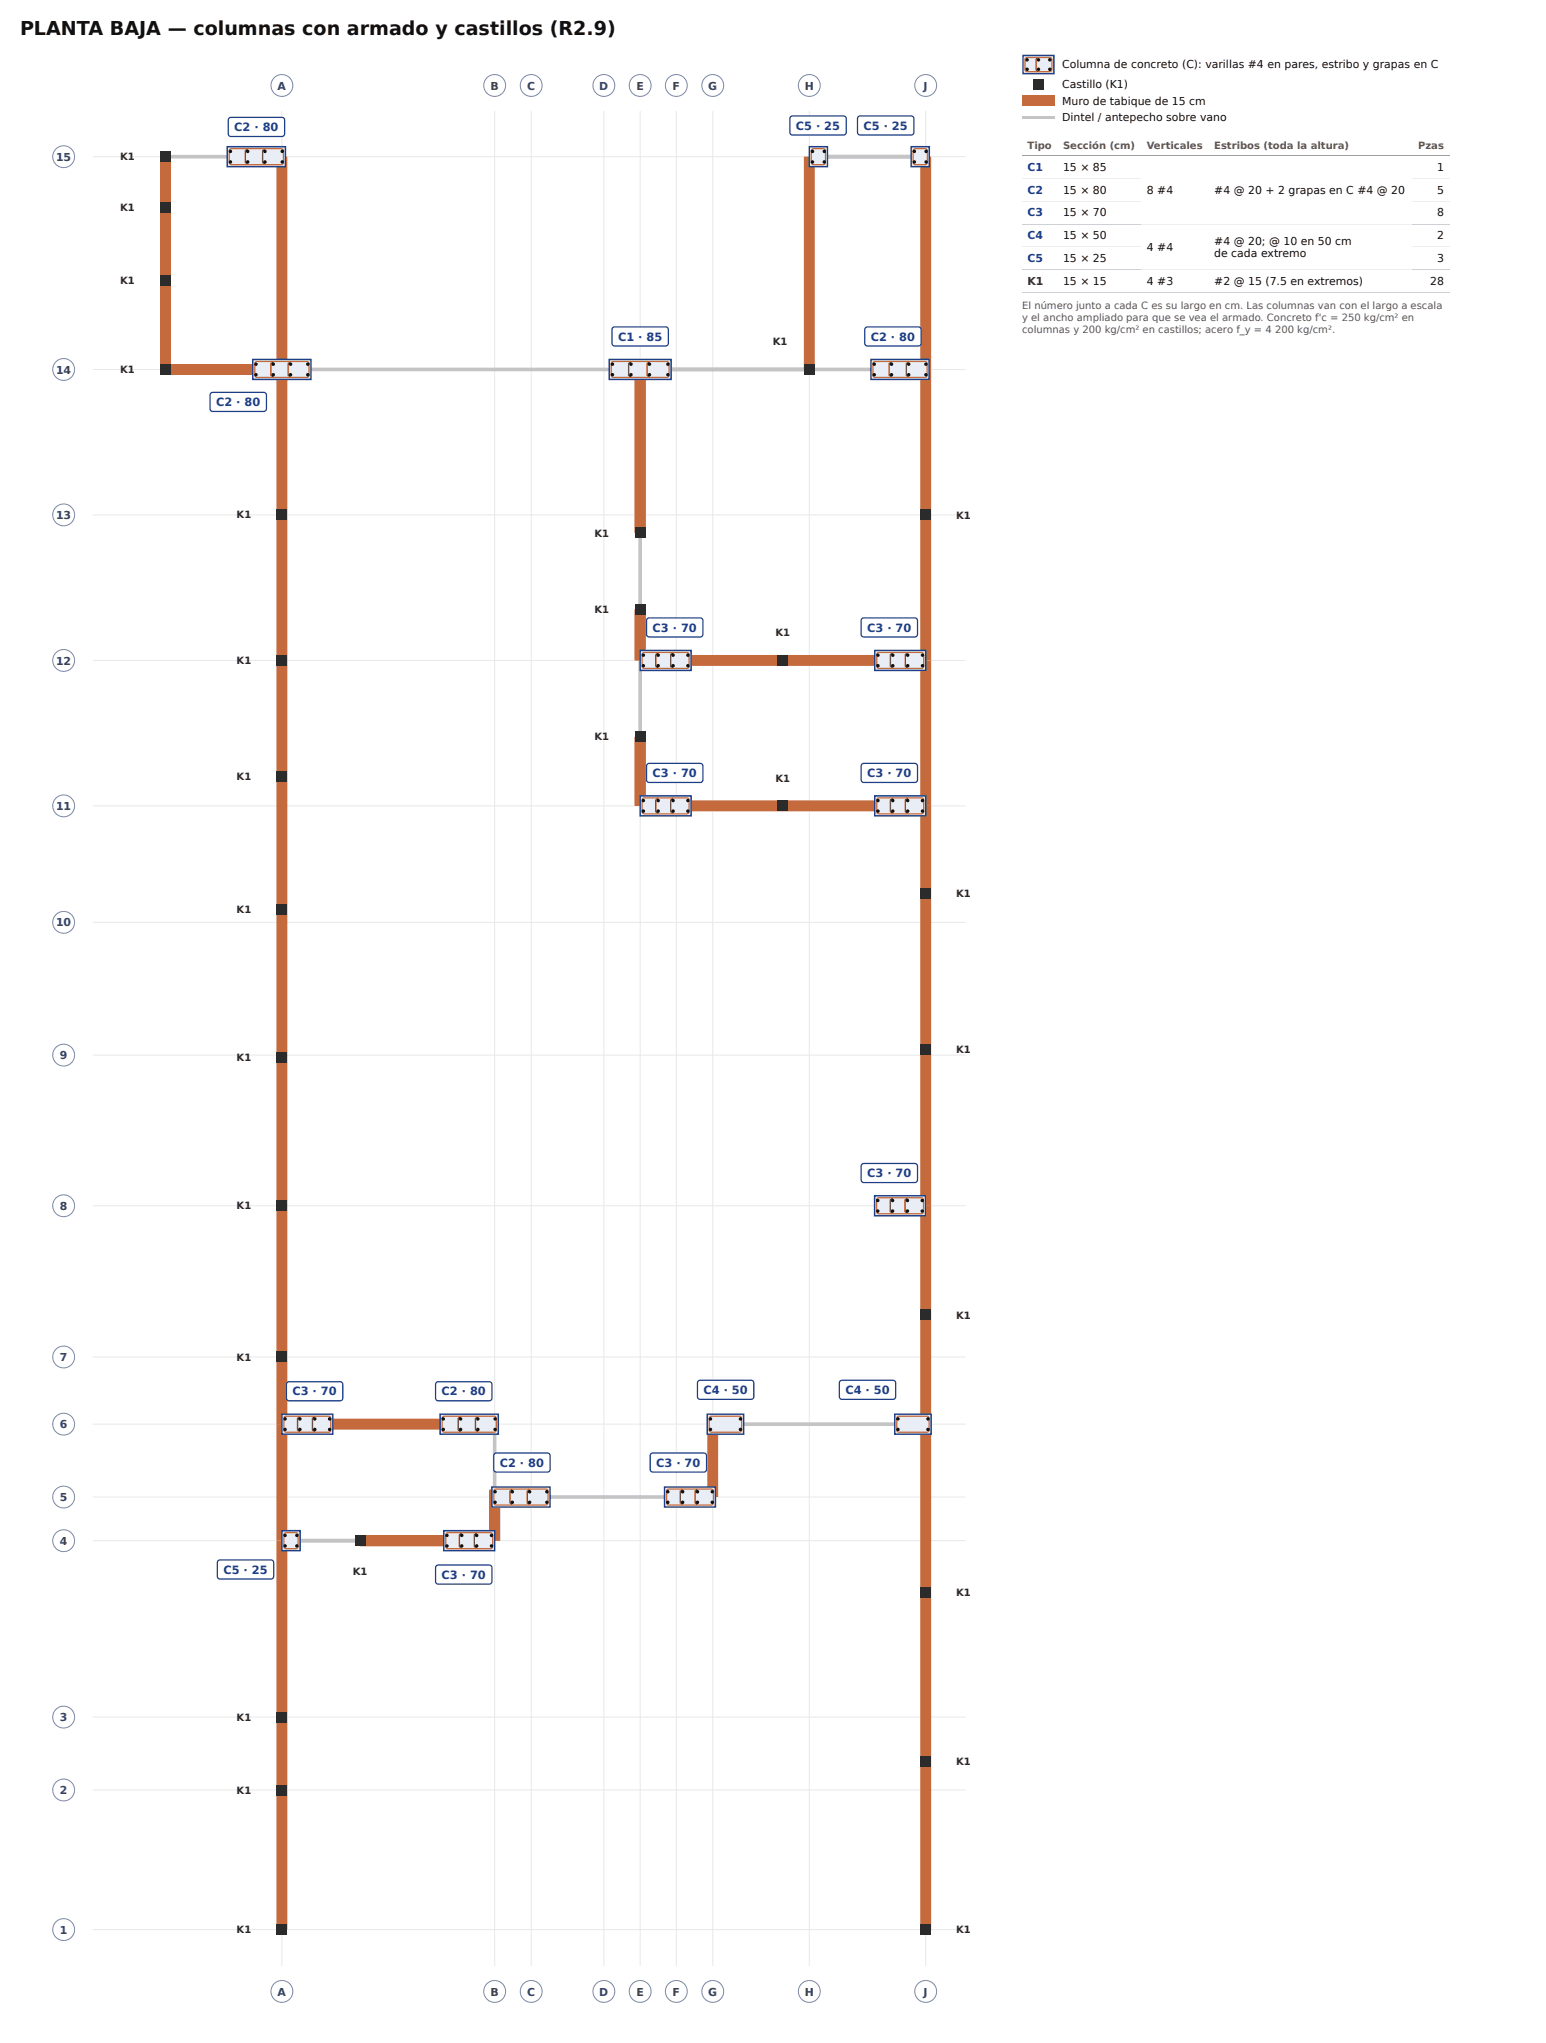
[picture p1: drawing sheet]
<svg xmlns="http://www.w3.org/2000/svg" width="450mm" height="594mm" viewBox="0 0 450 594" stroke-linecap="round" stroke-linejoin="round" font-family="sans-serif">
<path d="M82 32.3v539.7" fill="none" stroke="#e8e8e8" stroke-width=".29"/>
<circle cx="82" cy="24.9" r="3.2" fill="#fff"/>
<circle cx="82" cy="24.9" r="3.2" fill="none" stroke="#7a86a8" stroke-width=".29"/>
<circle cx="82" cy="579.4" r="3.2" fill="#fff"/>
<circle cx="82" cy="579.4" r="3.2" fill="none" stroke="#7a86a8" stroke-width=".29"/>
<path d="M143.9 32.3v539.7" fill="none" stroke="#e8e8e8" stroke-width=".29"/>
<circle cx="143.9" cy="24.9" r="3.2" fill="#fff"/>
<circle cx="143.9" cy="24.9" r="3.2" fill="none" stroke="#7a86a8" stroke-width=".29"/>
<circle cx="143.9" cy="579.4" r="3.2" fill="#fff"/>
<circle cx="143.9" cy="579.4" r="3.2" fill="none" stroke="#7a86a8" stroke-width=".29"/>
<path d="M154.6 32.3v539.7" fill="none" stroke="#e8e8e8" stroke-width=".29"/>
<circle cx="154.6" cy="24.9" r="3.2" fill="#fff"/>
<circle cx="154.6" cy="24.9" r="3.2" fill="none" stroke="#7a86a8" stroke-width=".29"/>
<circle cx="154.6" cy="579.4" r="3.2" fill="#fff"/>
<circle cx="154.6" cy="579.4" r="3.2" fill="none" stroke="#7a86a8" stroke-width=".29"/>
<path d="M175.7 32.3v539.7" fill="none" stroke="#e8e8e8" stroke-width=".29"/>
<circle cx="175.7" cy="24.9" r="3.2" fill="#fff"/>
<circle cx="175.7" cy="24.9" r="3.2" fill="none" stroke="#7a86a8" stroke-width=".29"/>
<circle cx="175.7" cy="579.4" r="3.2" fill="#fff"/>
<circle cx="175.7" cy="579.4" r="3.2" fill="none" stroke="#7a86a8" stroke-width=".29"/>
<path d="M186.3 32.3v539.7" fill="none" stroke="#e8e8e8" stroke-width=".29"/>
<circle cx="186.3" cy="24.9" r="3.2" fill="#fff"/>
<circle cx="186.3" cy="24.9" r="3.2" fill="none" stroke="#7a86a8" stroke-width=".29"/>
<circle cx="186.3" cy="579.4" r="3.2" fill="#fff"/>
<circle cx="186.3" cy="579.4" r="3.2" fill="none" stroke="#7a86a8" stroke-width=".29"/>
<path d="M196.8 32.3v539.7" fill="none" stroke="#e8e8e8" stroke-width=".29"/>
<circle cx="196.8" cy="24.9" r="3.2" fill="#fff"/>
<circle cx="196.8" cy="24.9" r="3.2" fill="none" stroke="#7a86a8" stroke-width=".29"/>
<circle cx="196.8" cy="579.4" r="3.2" fill="#fff"/>
<circle cx="196.8" cy="579.4" r="3.2" fill="none" stroke="#7a86a8" stroke-width=".29"/>
<path d="M207.4 32.3v539.7" fill="none" stroke="#e8e8e8" stroke-width=".29"/>
<circle cx="207.4" cy="24.9" r="3.2" fill="#fff"/>
<circle cx="207.4" cy="24.9" r="3.2" fill="none" stroke="#7a86a8" stroke-width=".29"/>
<circle cx="207.4" cy="579.4" r="3.2" fill="#fff"/>
<circle cx="207.4" cy="579.4" r="3.2" fill="none" stroke="#7a86a8" stroke-width=".29"/>
<path d="M235.5 32.3v539.7" fill="none" stroke="#e8e8e8" stroke-width=".29"/>
<circle cx="235.5" cy="24.9" r="3.2" fill="#fff"/>
<circle cx="235.5" cy="24.9" r="3.2" fill="none" stroke="#7a86a8" stroke-width=".29"/>
<circle cx="235.5" cy="579.4" r="3.2" fill="#fff"/>
<circle cx="235.5" cy="579.4" r="3.2" fill="none" stroke="#7a86a8" stroke-width=".29"/>
<path d="M269.3 32.3v539.7" fill="none" stroke="#e8e8e8" stroke-width=".29"/>
<circle cx="269.3" cy="24.9" r="3.2" fill="#fff"/>
<circle cx="269.3" cy="24.9" r="3.2" fill="none" stroke="#7a86a8" stroke-width=".29"/>
<circle cx="269.3" cy="579.4" r="3.2" fill="#fff"/>
<circle cx="269.3" cy="579.4" r="3.2" fill="none" stroke="#7a86a8" stroke-width=".29"/>
<path d="M27 561.4h254" fill="none" stroke="#e8e8e8" stroke-width=".29"/>
<circle cx="18.5" cy="561.4" r="3.2" fill="#fff"/>
<circle cx="18.5" cy="561.4" r="3.2" fill="none" stroke="#7a86a8" stroke-width=".29"/>
<path d="M27 520.8h254" fill="none" stroke="#e8e8e8" stroke-width=".29"/>
<circle cx="18.5" cy="520.8" r="3.2" fill="#fff"/>
<circle cx="18.5" cy="520.8" r="3.2" fill="none" stroke="#7a86a8" stroke-width=".29"/>
<path d="M27 499.6h254" fill="none" stroke="#e8e8e8" stroke-width=".29"/>
<circle cx="18.5" cy="499.6" r="3.2" fill="#fff"/>
<circle cx="18.5" cy="499.6" r="3.2" fill="none" stroke="#7a86a8" stroke-width=".29"/>
<path d="M27 448.3h254" fill="none" stroke="#e8e8e8" stroke-width=".29"/>
<circle cx="18.5" cy="448.3" r="3.2" fill="#fff"/>
<circle cx="18.5" cy="448.3" r="3.2" fill="none" stroke="#7a86a8" stroke-width=".29"/>
<path d="M27 435.6h254" fill="none" stroke="#e8e8e8" stroke-width=".29"/>
<circle cx="18.5" cy="435.6" r="3.2" fill="#fff"/>
<circle cx="18.5" cy="435.6" r="3.2" fill="none" stroke="#7a86a8" stroke-width=".29"/>
<path d="M27 414.4h254" fill="none" stroke="#e8e8e8" stroke-width=".29"/>
<circle cx="18.5" cy="414.4" r="3.2" fill="#fff"/>
<circle cx="18.5" cy="414.4" r="3.2" fill="none" stroke="#7a86a8" stroke-width=".29"/>
<path d="M27 394.8h254" fill="none" stroke="#e8e8e8" stroke-width=".29"/>
<circle cx="18.5" cy="394.8" r="3.2" fill="#fff"/>
<circle cx="18.5" cy="394.8" r="3.2" fill="none" stroke="#7a86a8" stroke-width=".29"/>
<path d="M27 350.8h254" fill="none" stroke="#e8e8e8" stroke-width=".29"/>
<circle cx="18.5" cy="350.8" r="3.2" fill="#fff"/>
<circle cx="18.5" cy="350.8" r="3.2" fill="none" stroke="#7a86a8" stroke-width=".29"/>
<path d="M27 307h254" fill="none" stroke="#e8e8e8" stroke-width=".29"/>
<circle cx="18.5" cy="307" r="3.2" fill="#fff"/>
<circle cx="18.5" cy="307" r="3.2" fill="none" stroke="#7a86a8" stroke-width=".29"/>
<path d="M27 268.4h254" fill="none" stroke="#e8e8e8" stroke-width=".29"/>
<circle cx="18.5" cy="268.4" r="3.2" fill="#fff"/>
<circle cx="18.5" cy="268.4" r="3.2" fill="none" stroke="#7a86a8" stroke-width=".29"/>
<path d="M27 234.5h254" fill="none" stroke="#e8e8e8" stroke-width=".29"/>
<circle cx="18.5" cy="234.5" r="3.2" fill="#fff"/>
<circle cx="18.5" cy="234.5" r="3.2" fill="none" stroke="#7a86a8" stroke-width=".29"/>
<path d="M27 192.2h254" fill="none" stroke="#e8e8e8" stroke-width=".29"/>
<circle cx="18.5" cy="192.2" r="3.2" fill="#fff"/>
<circle cx="18.5" cy="192.2" r="3.2" fill="none" stroke="#7a86a8" stroke-width=".29"/>
<path d="M27 149.8h254" fill="none" stroke="#e8e8e8" stroke-width=".29"/>
<circle cx="18.5" cy="149.8" r="3.2" fill="#fff"/>
<circle cx="18.5" cy="149.8" r="3.2" fill="none" stroke="#7a86a8" stroke-width=".29"/>
<path d="M27 107.5h254" fill="none" stroke="#e8e8e8" stroke-width=".29"/>
<circle cx="18.5" cy="107.5" r="3.2" fill="#fff"/>
<circle cx="18.5" cy="107.5" r="3.2" fill="none" stroke="#7a86a8" stroke-width=".29"/>
<path d="M27 45.6h254" fill="none" stroke="#e8e8e8" stroke-width=".29"/>
<circle cx="18.5" cy="45.6" r="3.2" fill="#fff"/>
<circle cx="18.5" cy="45.6" r="3.2" fill="none" stroke="#7a86a8" stroke-width=".29"/>
<path d="M48.2 45.6h19M240.8 45.6h25.4M89.4 107.5h89.5M193.7 107.5h60.7M186.3 155v22.4M186.3 192.2v22.2M143.9 414.4v19.1M214.8 414.4h47.1M159.2 435.6h35M87.3 448.3h17.5" fill="none" stroke="#c4c4c4" stroke-width="1.1" stroke-linecap="butt"/>
<g fill="none" stroke="#c46a3d" stroke-width="3.2" stroke-linecap="butt">
<path d="M48.2 45.6v61.9h26.4M82 45.6v515.8M235.5 45.6v61.9M269.3 45.6v515.8M186.3 107.5v47.5M186.3 177.4v14.8M201.1 192.2h53.4M186.3 214.4v20.1M201.1 234.5h53.4M96.8 414.4h32.3M207.4 414.4v21.2M143.9 433.5v14.8"/>
<path d="M104.8 448.3h24.3"/>
</g>
<path d="M66.1 42.7h17v5.8h-17z" fill="#e9edf5"/>
<path d="M66.1 42.7h17v5.8h-17z" fill="none" stroke="#1d3f8a" stroke-width=".42"/>
<path d="M66.9 43.5l.5-.2h14.5l.6 .5v3.6l-.3 .4-.4 .1h-14.6l-.4-.3-.1-.3v-3.4z" fill="none" stroke="#c46a3d" stroke-width=".37"/>
<g fill="#111">
<circle cx="67" cy="44.1" r=".5"/>
<circle cx="67" cy="47.1" r=".5"/>
</g>
<path d="M72 43.4l-.6 .5v3.4l.6 .5" fill="none" stroke="#8a3f12" stroke-width=".4"/>
<g fill="#111">
<circle cx="72.1" cy="44.1" r=".5"/>
<circle cx="72.1" cy="47.1" r=".5"/>
</g>
<path d="M77 43.4l-.6 .5v3.4l.6 .5" fill="none" stroke="#8a3f12" stroke-width=".4"/>
<g fill="#111">
<circle cx="77.1" cy="44.1" r=".5"/>
<circle cx="77.1" cy="47.1" r=".5"/>
<circle cx="82.1" cy="44.1" r=".5"/>
<circle cx="82.1" cy="47.1" r=".5"/>
</g>
<path d="M73.6 104.6h16.9v5.8h-16.9z" fill="#e9edf5"/>
<path d="M73.6 104.6h16.9v5.8h-16.9z" fill="none" stroke="#1d3f8a" stroke-width=".42"/>
<path d="M74.3 105.4l.5-.2h14.6l.5 .5v3.6l-.3 .4-.4 .1h-14.5l-.5-.3-.1-.3v-3.4z" fill="none" stroke="#c46a3d" stroke-width=".37"/>
<g fill="#111">
<circle cx="74.5" cy="106" r=".5"/>
<circle cx="74.5" cy="109" r=".5"/>
</g>
<path d="M79.5 105.3l-.7 .5v3.4l.7 .5" fill="none" stroke="#8a3f12" stroke-width=".4"/>
<g fill="#111">
<circle cx="79.5" cy="106" r=".5"/>
<circle cx="79.5" cy="109" r=".5"/>
</g>
<path d="M84.5 105.3l-.7 .5v3.4l.7 .5" fill="none" stroke="#8a3f12" stroke-width=".4"/>
<g fill="#111">
<circle cx="84.5" cy="106" r=".5"/>
<circle cx="84.5" cy="109" r=".5"/>
<circle cx="89.6" cy="106" r=".5"/>
<circle cx="89.6" cy="109" r=".5"/>
</g>
<path d="M253.4 104.6h17v5.8h-17z" fill="#e9edf5"/>
<path d="M253.4 104.6h17v5.8h-17z" fill="none" stroke="#1d3f8a" stroke-width=".42"/>
<path d="M254.2 105.4l.5-.2h14.5l.6 .5v3.6l-.3 .4-.4 .1h-14.6l-.4-.3-.1-.3v-3.4z" fill="none" stroke="#c46a3d" stroke-width=".37"/>
<g fill="#111">
<circle cx="254.4" cy="106" r=".5"/>
<circle cx="254.4" cy="109" r=".5"/>
</g>
<path d="M259.3 105.3l-.6 .5v3.4l.6 .5" fill="none" stroke="#8a3f12" stroke-width=".4"/>
<g fill="#111">
<circle cx="259.4" cy="106" r=".5"/>
<circle cx="259.4" cy="109" r=".5"/>
</g>
<path d="M264.3 105.3l-.6 .5v3.4l.6 .5" fill="none" stroke="#8a3f12" stroke-width=".4"/>
<g fill="#111">
<circle cx="264.4" cy="106" r=".5"/>
<circle cx="264.4" cy="109" r=".5"/>
<circle cx="269.4" cy="106" r=".5"/>
<circle cx="269.4" cy="109" r=".5"/>
</g>
<path d="M128.1 411.5h16.9v5.8h-16.9z" fill="#e9edf5"/>
<path d="M128.1 411.5h16.9v5.8h-16.9z" fill="none" stroke="#1d3f8a" stroke-width=".42"/>
<path d="M128.8 412.3l.5-.2h14.6l.5 .5v3.6l-.3 .4-.4 .1h-14.5l-.4-.3-.2-.3v-3.4z" fill="none" stroke="#c46a3d" stroke-width=".37"/>
<g fill="#111">
<circle cx="129" cy="412.9" r=".5"/>
<circle cx="129" cy="415.9" r=".5"/>
</g>
<path d="M134 412.2l-.7 .5v3.4l.7 .5" fill="none" stroke="#8a3f12" stroke-width=".4"/>
<g fill="#111">
<circle cx="134" cy="412.9" r=".5"/>
<circle cx="134" cy="415.9" r=".5"/>
</g>
<path d="M139 412.2l-.6 .5v3.4l.6 .5" fill="none" stroke="#8a3f12" stroke-width=".4"/>
<g fill="#111">
<circle cx="139" cy="412.9" r=".5"/>
<circle cx="139" cy="415.9" r=".5"/>
<circle cx="144.1" cy="412.9" r=".5"/>
<circle cx="144.1" cy="415.9" r=".5"/>
</g>
<path d="M143.1 432.7h16.9v5.8h-16.9z" fill="#e9edf5"/>
<path d="M143.1 432.7h16.9v5.8h-16.9z" fill="none" stroke="#1d3f8a" stroke-width=".42"/>
<path d="M143.9 433.4l.5-.1h14.5l.6 .5v3.6l-.3 .4-.4 .1h-14.6l-.4-.3-.1-.3v-3.4z" fill="none" stroke="#c46a3d" stroke-width=".37"/>
<g fill="#111">
<circle cx="144" cy="434" r=".5"/>
<circle cx="144" cy="437.1" r=".5"/>
</g>
<path d="M149 433.4l-.6 .5v3.4l.6 .5" fill="none" stroke="#8a3f12" stroke-width=".4"/>
<g fill="#111">
<circle cx="149.1" cy="434" r=".5"/>
<circle cx="149.1" cy="437.1" r=".5"/>
</g>
<path d="M154 433.4l-.6 .5v3.4l.6 .5" fill="none" stroke="#8a3f12" stroke-width=".4"/>
<g fill="#111">
<circle cx="154.1" cy="434" r=".5"/>
<circle cx="154.1" cy="437.1" r=".5"/>
<circle cx="159.1" cy="434" r=".5"/>
<circle cx="159.1" cy="437.1" r=".5"/>
</g>
<path d="M265.1 42.7h5.3v5.8h-5.3z" fill="#e9edf5"/>
<path d="M265.1 42.7h5.3v5.8h-5.3z" fill="none" stroke="#1d3f8a" stroke-width=".42"/>
<path d="M265.9 43.5l.5-.2h2.8l.4 .2 .2 .4v3.4l-.2 .4-.4 .2h-2.8l-.5-.2-.2-.4v-3.4z" fill="none" stroke="#c46a3d" stroke-width=".37"/>
<g fill="#111">
<circle cx="266" cy="44.1" r=".5"/>
<circle cx="266" cy="47.1" r=".5"/>
<circle cx="269.5" cy="44.1" r=".5"/>
<circle cx="269.5" cy="47.1" r=".5"/>
</g>
<path d="M177.3 104.6h18v5.8h-18z" fill="#e9edf5"/>
<path d="M177.3 104.6h18v5.8h-18z" fill="none" stroke="#1d3f8a" stroke-width=".42"/>
<path d="M178 105.4l.5-.2h15.6l.6 .5v3.6l-.3 .4-.4 .1h-15.6l-.4-.3-.1-.3v-3.4z" fill="none" stroke="#c46a3d" stroke-width=".37"/>
<g fill="#111">
<circle cx="178.2" cy="106" r=".5"/>
<circle cx="178.2" cy="109" r=".5"/>
</g>
<path d="M183.5 105.3l-.6 .5v3.4l.6 .5" fill="none" stroke="#8a3f12" stroke-width=".4"/>
<g fill="#111">
<circle cx="183.6" cy="106" r=".5"/>
<circle cx="183.6" cy="109" r=".5"/>
</g>
<path d="M188.9 105.3l-.6 .5v3.4l.6 .5" fill="none" stroke="#8a3f12" stroke-width=".4"/>
<g fill="#111">
<circle cx="189" cy="106" r=".5"/>
<circle cx="189" cy="109" r=".5"/>
<circle cx="194.3" cy="106" r=".5"/>
<circle cx="194.3" cy="109" r=".5"/>
</g>
<path d="M82 445.4h5.3v5.8h-5.3z" fill="#e9edf5"/>
<path d="M82 445.4h5.3v5.8h-5.3z" fill="none" stroke="#1d3f8a" stroke-width=".42"/>
<path d="M82.8 446.1l.5-.1h2.8l.4 .1 .2 .5v3.4l-.2 .4-.4 .2h-2.8l-.5-.2-.2-.4v-3.4z" fill="none" stroke="#c46a3d" stroke-width=".37"/>
<g fill="#111">
<circle cx="82.9" cy="446.7" r=".5"/>
<circle cx="82.9" cy="449.8" r=".5"/>
<circle cx="86.4" cy="446.7" r=".5"/>
<circle cx="86.4" cy="449.8" r=".5"/>
</g>
<path d="M235.5 42.7h5.3v5.8h-5.3z" fill="#e9edf5"/>
<path d="M235.5 42.7h5.3v5.8h-5.3z" fill="none" stroke="#1d3f8a" stroke-width=".42"/>
<path d="M236.3 43.5l.4-.2h2.8l.5 .2 .2 .4v3.4l-.2 .4-.5 .2h-2.8l-.4-.2-.2-.4v-3.4z" fill="none" stroke="#c46a3d" stroke-width=".37"/>
<g fill="#111">
<circle cx="236.4" cy="44.1" r=".5"/>
<circle cx="236.4" cy="47.1" r=".5"/>
<circle cx="239.8" cy="44.1" r=".5"/>
<circle cx="239.8" cy="47.1" r=".5"/>
</g>
<path d="M254.5 347.9h14.8v5.8h-14.8z" fill="#e9edf5"/>
<path d="M254.5 347.9h14.8v5.8h-14.8z" fill="none" stroke="#1d3f8a" stroke-width=".42"/>
<path d="M255.3 348.7l.4-.2h12.5l.5 .5v3.6l-.3 .5-.4 .1h-12.4l-.4-.3-.1-.4v-3.3z" fill="none" stroke="#c46a3d" stroke-width=".37"/>
<g fill="#111">
<circle cx="255.4" cy="349.3" r=".5"/>
<circle cx="255.4" cy="352.4" r=".5"/>
</g>
<path d="M259.7 348.6l-.7 .5v3.4l.7 .6" fill="none" stroke="#8a3f12" stroke-width=".4"/>
<g fill="#111">
<circle cx="259.7" cy="349.3" r=".5"/>
<circle cx="259.7" cy="352.4" r=".5"/>
</g>
<path d="M264 348.6l-.7 .5v3.4l.7 .6" fill="none" stroke="#8a3f12" stroke-width=".4"/>
<g fill="#111">
<circle cx="264" cy="349.3" r=".5"/>
<circle cx="264" cy="352.4" r=".5"/>
<circle cx="268.3" cy="349.3" r=".5"/>
<circle cx="268.3" cy="352.4" r=".5"/>
</g>
<path d="M193.4 432.7h14.8v5.8h-14.8z" fill="#e9edf5"/>
<path d="M193.4 432.7h14.8v5.8h-14.8z" fill="none" stroke="#1d3f8a" stroke-width=".42"/>
<path d="M194.1 433.4l.5-.1h12.5l.5 .5v3.6l-.3 .4-.4 .1h-12.4l-.4-.3-.2-.3v-3.4z" fill="none" stroke="#c46a3d" stroke-width=".37"/>
<g fill="#111">
<circle cx="194.3" cy="434" r=".5"/>
<circle cx="194.3" cy="437.1" r=".5"/>
</g>
<path d="M198.6 433.4l-.7 .5v3.4l.7 .5" fill="none" stroke="#8a3f12" stroke-width=".4"/>
<g fill="#111">
<circle cx="198.6" cy="434" r=".5"/>
<circle cx="198.6" cy="437.1" r=".5"/>
</g>
<path d="M202.9 433.4l-.7 .5v3.4l.7 .5" fill="none" stroke="#8a3f12" stroke-width=".4"/>
<g fill="#111">
<circle cx="202.9" cy="434" r=".5"/>
<circle cx="202.9" cy="437.1" r=".5"/>
<circle cx="207.2" cy="434" r=".5"/>
<circle cx="207.2" cy="437.1" r=".5"/>
</g>
<path d="M205.8 411.5h10.6v5.8h-10.6z" fill="#e9edf5"/>
<path d="M205.8 411.5h10.6v5.8h-10.6z" fill="none" stroke="#1d3f8a" stroke-width=".42"/>
<path d="M206.6 412.3l.4-.2h8.4l.4 .6-.1 3.6-.6 .4h-8.3l-.4-.6v-3.4z" fill="none" stroke="#c46a3d" stroke-width=".37"/>
<g fill="#111">
<circle cx="206.7" cy="412.9" r=".5"/>
<circle cx="206.7" cy="415.9" r=".5"/>
<circle cx="215.5" cy="412.9" r=".5"/>
<circle cx="215.5" cy="415.9" r=".5"/>
</g>
<path d="M260.3 411.5h10.6v5.8h-10.6z" fill="#e9edf5"/>
<path d="M260.3 411.5h10.6v5.8h-10.6z" fill="none" stroke="#1d3f8a" stroke-width=".42"/>
<path d="M261.1 412.3l.5-.2h8.3l.5 .6-.1 3.6-.6 .4h-8.4l-.4-.6v-3.4z" fill="none" stroke="#c46a3d" stroke-width=".37"/>
<g fill="#111">
<circle cx="261.3" cy="412.9" r=".5"/>
<circle cx="261.3" cy="415.9" r=".5"/>
<circle cx="270" cy="412.9" r=".5"/>
<circle cx="270" cy="415.9" r=".5"/>
</g>
<path d="M186.3 189.3h14.8v5.8h-14.8z" fill="#e9edf5"/>
<path d="M186.3 189.3h14.8v5.8h-14.8z" fill="none" stroke="#1d3f8a" stroke-width=".42"/>
<path d="M187 190l.5-.2 12.5 .1 .5 .5v3.6l-.3 .4-.4 .1h-12.4l-.4-.3-.2-.4v-3.3z" fill="none" stroke="#c46a3d" stroke-width=".37"/>
<g fill="#111">
<circle cx="187.2" cy="190.6" r=".5"/>
<circle cx="187.2" cy="193.7" r=".5"/>
</g>
<path d="M191.5 189.9l-.7 .6v3.4l.7 .5" fill="none" stroke="#8a3f12" stroke-width=".4"/>
<g fill="#111">
<circle cx="191.5" cy="190.6" r=".5"/>
<circle cx="191.5" cy="193.7" r=".5"/>
</g>
<path d="M195.8 189.9l-.6 .6v3.4l.6 .5" fill="none" stroke="#8a3f12" stroke-width=".4"/>
<g fill="#111">
<circle cx="195.8" cy="190.6" r=".5"/>
<circle cx="195.8" cy="193.7" r=".5"/>
<circle cx="200.2" cy="190.6" r=".5"/>
<circle cx="200.2" cy="193.7" r=".5"/>
</g>
<path d="M254.5 189.3h14.8v5.8h-14.8z" fill="#e9edf5"/>
<path d="M254.5 189.3h14.8v5.8h-14.8z" fill="none" stroke="#1d3f8a" stroke-width=".42"/>
<path d="M255.3 190l.5-.2 12.4 .1 .6 .5v3.6l-.3 .4-.4 .1h-12.5l-.4-.3-.1-.4v-3.3z" fill="none" stroke="#c46a3d" stroke-width=".37"/>
<g fill="#111">
<circle cx="255.5" cy="190.6" r=".5"/>
<circle cx="255.5" cy="193.7" r=".5"/>
</g>
<path d="M259.7 189.9l-.6 .6v3.4l.6 .5" fill="none" stroke="#8a3f12" stroke-width=".4"/>
<g fill="#111">
<circle cx="259.8" cy="190.6" r=".5"/>
<circle cx="259.8" cy="193.7" r=".5"/>
</g>
<path d="M264.1 189.9l-.7 .6v3.4l.7 .5" fill="none" stroke="#8a3f12" stroke-width=".4"/>
<g fill="#111">
<circle cx="264.1" cy="190.6" r=".5"/>
<circle cx="264.1" cy="193.7" r=".5"/>
<circle cx="268.4" cy="190.6" r=".5"/>
<circle cx="268.4" cy="193.7" r=".5"/>
</g>
<path d="M186.3 231.6h14.8v5.8h-14.8z" fill="#e9edf5"/>
<path d="M186.3 231.6h14.8v5.8h-14.8z" fill="none" stroke="#1d3f8a" stroke-width=".42"/>
<path d="M187 232.3l.5-.2 12.5 .1 .5 .5v3.6l-.3 .4-.4 .1h-12.4l-.4-.3-.2-.4v-3.3z" fill="none" stroke="#c46a3d" stroke-width=".37"/>
<g fill="#111">
<circle cx="187.2" cy="232.9" r=".5"/>
<circle cx="187.2" cy="236" r=".5"/>
</g>
<path d="M191.5 232.3l-.7 .5v3.4l.7 .5" fill="none" stroke="#8a3f12" stroke-width=".4"/>
<g fill="#111">
<circle cx="191.5" cy="232.9" r=".5"/>
<circle cx="191.5" cy="236" r=".5"/>
</g>
<path d="M195.8 232.3l-.6 .5v3.4l.6 .5" fill="none" stroke="#8a3f12" stroke-width=".4"/>
<g fill="#111">
<circle cx="195.8" cy="232.9" r=".5"/>
<circle cx="195.8" cy="236" r=".5"/>
<circle cx="200.2" cy="232.9" r=".5"/>
<circle cx="200.2" cy="236" r=".5"/>
</g>
<path d="M254.5 231.6h14.8v5.8h-14.8z" fill="#e9edf5"/>
<path d="M254.5 231.6h14.8v5.8h-14.8z" fill="none" stroke="#1d3f8a" stroke-width=".42"/>
<path d="M255.3 232.3l.5-.2 12.4 .1 .6 .5v3.6l-.3 .4-.4 .1h-12.5l-.4-.3-.1-.4v-3.3z" fill="none" stroke="#c46a3d" stroke-width=".37"/>
<g fill="#111">
<circle cx="255.5" cy="232.9" r=".5"/>
<circle cx="255.5" cy="236" r=".5"/>
</g>
<path d="M259.7 232.3l-.6 .5v3.4l.6 .5" fill="none" stroke="#8a3f12" stroke-width=".4"/>
<g fill="#111">
<circle cx="259.8" cy="232.9" r=".5"/>
<circle cx="259.8" cy="236" r=".5"/>
</g>
<path d="M264.1 232.3l-.7 .5v3.4l.7 .5" fill="none" stroke="#8a3f12" stroke-width=".4"/>
<g fill="#111">
<circle cx="264.1" cy="232.9" r=".5"/>
<circle cx="264.1" cy="236" r=".5"/>
<circle cx="268.4" cy="232.9" r=".5"/>
<circle cx="268.4" cy="236" r=".5"/>
</g>
<path d="M82 411.5h14.8v5.8h-14.8z" fill="#e9edf5"/>
<path d="M82 411.5h14.8v5.8h-14.8z" fill="none" stroke="#1d3f8a" stroke-width=".42"/>
<path d="M82.8 412.3l.5-.2h12.4l.5 .5v3.6l-.2 .4-.4 .1h-12.5l-.4-.3-.1-.3v-3.4z" fill="none" stroke="#c46a3d" stroke-width=".37"/>
<g fill="#111">
<circle cx="82.9" cy="412.9" r=".5"/>
<circle cx="82.9" cy="415.9" r=".5"/>
</g>
<path d="M87.2 412.2l-.6 .5v3.4l.6 .5" fill="none" stroke="#8a3f12" stroke-width=".4"/>
<g fill="#111">
<circle cx="87.3" cy="412.9" r=".5"/>
<circle cx="87.3" cy="415.9" r=".5"/>
</g>
<path d="M91.5 412.2l-.6 .5v3.4l.6 .5" fill="none" stroke="#8a3f12" stroke-width=".4"/>
<g fill="#111">
<circle cx="91.6" cy="412.9" r=".5"/>
<circle cx="91.6" cy="415.9" r=".5"/>
<circle cx="95.9" cy="412.9" r=".5"/>
<circle cx="95.9" cy="415.9" r=".5"/>
</g>
<path d="M129.1 445.4h14.8v5.8h-14.8z" fill="#e9edf5"/>
<path d="M129.1 445.4h14.8v5.8h-14.8z" fill="none" stroke="#1d3f8a" stroke-width=".42"/>
<path d="M129.9 446.1l.5-.1h12.4l.5 .5v3.6l-.2 .4-.4 .1h-12.5l-.4-.3-.1-.3v-3.4z" fill="none" stroke="#c46a3d" stroke-width=".37"/>
<g fill="#111">
<circle cx="130" cy="446.7" r=".5"/>
<circle cx="130" cy="449.8" r=".5"/>
</g>
<path d="M134.3 446.1l-.6 .5v3.4l.6 .5" fill="none" stroke="#8a3f12" stroke-width=".4"/>
<g fill="#111">
<circle cx="134.4" cy="446.7" r=".5"/>
<circle cx="134.4" cy="449.8" r=".5"/>
</g>
<path d="M138.6 446.1l-.6 .5v3.4l.6 .5" fill="none" stroke="#8a3f12" stroke-width=".4"/>
<g fill="#111">
<circle cx="138.7" cy="446.7" r=".5"/>
<circle cx="138.7" cy="449.8" r=".5"/>
<circle cx="143" cy="446.7" r=".5"/>
<circle cx="143" cy="449.8" r=".5"/>
</g>
<g fill="#2b2b2b">
<path d="M46.6 105.9h3.1v3.2h-3.1z"/>
<path d="M46.6 80h3.1v3.2h-3.1z"/>
<path d="M46.6 58.8h3.1v3.2h-3.1z"/>
<path d="M46.6 44h3.1v3.2h-3.1z"/>
<path d="M80.4 559.9h3.2v3.1h-3.2z"/>
<path d="M80.4 519.2h3.2v3.2h-3.2z"/>
<path d="M80.4 498h3.2v3.2h-3.2z"/>
<path d="M80.4 393.3h3.2v3.1h-3.2z"/>
<path d="M80.4 349.2h3.2v3.2h-3.2z"/>
<path d="M80.4 263.1h3.2v3.2h-3.2z"/>
<path d="M80.4 224.4h3.2v3.2h-3.2z"/>
<path d="M80.4 190.6h3.2v3.2h-3.2z"/>
<path d="M80.4 148.2h3.2v3.2h-3.2z"/>
<path d="M226.2 232.9h3.2v3.2h-3.2z"/>
<path d="M226.2 190.6h3.2v3.2h-3.2z"/>
<path d="M233.9 105.9h3.2v3.2h-3.2z"/>
<path d="M267.8 559.9h3.1v3.1h-3.1z"/>
<path d="M267.8 510.8h3.1v3.2h-3.1z"/>
<path d="M267.8 461.8h3.1v3.2h-3.1z"/>
<path d="M267.8 381h3.1v3.2h-3.1z"/>
<path d="M267.8 148.2h3.1v3.2h-3.1z"/>
<path d="M184.7 212.8h3.2v3.2h-3.2z"/>
<path d="M184.7 175.8h3.2v3.1h-3.2z"/>
<path d="M184.7 153.5h3.2v3.1h-3.2z"/>
<path d="M103.2 446.7h3.2v3.2h-3.2z"/>
<path d="M267.8 258.3h3.1v3.2h-3.1z"/>
<path d="M80.4 306.1h3.2v3.2h-3.2z"/>
<path d="M267.8 303.7h3.1v3.2h-3.1z"/>
</g>
<path d="M66.6 34.4l.6-.2h14.8a.79 .79 0 0 1 .8 .8v3.9a.79 .79 0 0 1-.8 .8h-14.8a.79 .79 0 0 1-.8-.8v-3.9z" fill="#fff"/>
<path d="M66.6 34.4l.6-.2h14.8a.79 .79 0 0 1 .8 .8v3.9a.79 .79 0 0 1-.8 .8h-14.8a.79 .79 0 0 1-.8-.8v-3.9z" fill="none" stroke="#1d3f8a" stroke-width=".37"/>
<path d="M249.7 34l.6-.3h14.8a.79 .79 0 0 1 .8 .8v4a.79 .79 0 0 1-.8 .8h-14.8a.79 .79 0 0 1-.8-.8v-4z" fill="#fff"/>
<path d="M249.7 34l.6-.3h14.8a.79 .79 0 0 1 .8 .8v4a.79 .79 0 0 1-.8 .8h-14.8a.79 .79 0 0 1-.8-.8v-4z" fill="none" stroke="#1d3f8a" stroke-width=".37"/>
<path d="M230 34l.6-.3h14.8a.79 .79 0 0 1 .8 .8v4a.79 .79 0 0 1-.8 .8h-14.8a.79 .79 0 0 1-.8-.8v-4z" fill="#fff"/>
<path d="M230 34l.6-.3h14.8a.79 .79 0 0 1 .8 .8v4a.79 .79 0 0 1-.8 .8h-14.8a.79 .79 0 0 1-.8-.8v-4z" fill="none" stroke="#1d3f8a" stroke-width=".37"/>
<path d="M61.4 114.4l.5-.2h14.8a.79 .79 0 0 1 .8 .8v3.9a.79 .79 0 0 1-.8 .8h-14.8a.79 .79 0 0 1-.8-.8v-3.9z" fill="#fff"/>
<path d="M61.4 114.4l.5-.2h14.8a.79 .79 0 0 1 .8 .8v3.9a.79 .79 0 0 1-.8 .8h-14.8a.79 .79 0 0 1-.8-.8v-3.9z" fill="none" stroke="#1d3f8a" stroke-width=".37"/>
<path d="M178.3 95.4l.6-.3h14.8a.79 .79 0 0 1 .8 .8v4a.79 .79 0 0 1-.8 .8h-14.8a.79 .79 0 0 1-.8-.8v-4z" fill="#fff"/>
<path d="M178.3 95.4l.6-.3h14.8a.79 .79 0 0 1 .8 .8v4a.79 .79 0 0 1-.8 .8h-14.8a.79 .79 0 0 1-.8-.8v-4z" fill="none" stroke="#1d3f8a" stroke-width=".37"/>
<path d="M251.9 95.4l.5-.3h14.8a.79 .79 0 0 1 .8 .8v4a.79 .79 0 0 1-.8 .8h-14.8a.79 .79 0 0 1-.8-.8v-4z" fill="#fff"/>
<path d="M251.9 95.4l.5-.3h14.8a.79 .79 0 0 1 .8 .8v4a.79 .79 0 0 1-.8 .8h-14.8a.79 .79 0 0 1-.8-.8v-4z" fill="none" stroke="#1d3f8a" stroke-width=".37"/>
<path d="M188.4 180l.5-.2h14.8a.79 .79 0 0 1 .8 .8v3.9a.79 .79 0 0 1-.8 .8h-14.8a.79 .79 0 0 1-.8-.8v-3.9z" fill="#fff"/>
<path d="M188.4 180l.5-.2h14.8a.79 .79 0 0 1 .8 .8v3.9a.79 .79 0 0 1-.8 .8h-14.8a.79 .79 0 0 1-.8-.8v-3.9z" fill="none" stroke="#1d3f8a" stroke-width=".37"/>
<path d="M250.8 180l.6-.2h14.8a.79 .79 0 0 1 .8 .8v3.9a.79 .79 0 0 1-.8 .8h-14.8a.79 .79 0 0 1-.8-.8v-3.9z" fill="#fff"/>
<path d="M250.8 180l.6-.2h14.8a.79 .79 0 0 1 .8 .8v3.9a.79 .79 0 0 1-.8 .8h-14.8a.79 .79 0 0 1-.8-.8v-3.9z" fill="none" stroke="#1d3f8a" stroke-width=".37"/>
<path d="M188.4 222.4l.5-.3h14.8a.79 .79 0 0 1 .8 .8v4a.79 .79 0 0 1-.8 .8h-14.8a.79 .79 0 0 1-.8-.8v-4z" fill="#fff"/>
<path d="M188.4 222.4l.5-.3h14.8a.79 .79 0 0 1 .8 .8v4a.79 .79 0 0 1-.8 .8h-14.8a.79 .79 0 0 1-.8-.8v-4z" fill="none" stroke="#1d3f8a" stroke-width=".37"/>
<path d="M250.8 222.4l.6-.3h14.8a.79 .79 0 0 1 .8 .8v4a.79 .79 0 0 1-.8 .8h-14.8a.79 .79 0 0 1-.8-.8v-4z" fill="#fff"/>
<path d="M250.8 222.4l.6-.3h14.8a.79 .79 0 0 1 .8 .8v4a.79 .79 0 0 1-.8 .8h-14.8a.79 .79 0 0 1-.8-.8v-4z" fill="none" stroke="#1d3f8a" stroke-width=".37"/>
<path d="M250.8 338.8l.6-.3h14.8a.79 .79 0 0 1 .8 .8v4a.79 .79 0 0 1-.8 .8h-14.8a.79 .79 0 0 1-.8-.8v-4z" fill="#fff"/>
<path d="M250.8 338.8l.6-.3h14.8a.79 .79 0 0 1 .8 .8v4a.79 .79 0 0 1-.8 .8h-14.8a.79 .79 0 0 1-.8-.8v-4z" fill="none" stroke="#1d3f8a" stroke-width=".37"/>
<path d="M83.6 402.3l.5-.3h14.9a.79 .79 0 0 1 .7 .8v4a.79 .79 0 0 1-.7 .8h-14.9a.79 .79 0 0 1-.8-.8v-4z" fill="#fff"/>
<path d="M83.6 402.3l.5-.3h14.9a.79 .79 0 0 1 .7 .8v4a.79 .79 0 0 1-.7 .8h-14.9a.79 .79 0 0 1-.8-.8v-4z" fill="none" stroke="#1d3f8a" stroke-width=".37"/>
<path d="M127 402.3l.5-.3h14.8a.79 .79 0 0 1 .8 .8v4a.79 .79 0 0 1-.8 .8h-14.8a.79 .79 0 0 1-.8-.8v-4z" fill="#fff"/>
<path d="M127 402.3l.5-.3h14.8a.79 .79 0 0 1 .8 .8v4a.79 .79 0 0 1-.8 .8h-14.8a.79 .79 0 0 1-.8-.8v-4z" fill="none" stroke="#1d3f8a" stroke-width=".37"/>
<path d="M203.2 401.8l.5-.2h14.8a.79 .79 0 0 1 .8 .8v4a.79 .79 0 0 1-.8 .8h-14.8a.79 .79 0 0 1-.8-.8v-4z" fill="#fff"/>
<path d="M203.2 401.8l.5-.2h14.8a.79 .79 0 0 1 .8 .8v4a.79 .79 0 0 1-.8 .8h-14.8a.79 .79 0 0 1-.8-.8v-4z" fill="none" stroke="#1d3f8a" stroke-width=".37"/>
<path d="M244.4 401.8l.6-.2h14.8a.79 .79 0 0 1 .8 .8v4a.79 .79 0 0 1-.8 .8h-14.8a.79 .79 0 0 1-.8-.8v-4z" fill="#fff"/>
<path d="M244.4 401.8l.6-.2h14.8a.79 .79 0 0 1 .8 .8v4a.79 .79 0 0 1-.8 .8h-14.8a.79 .79 0 0 1-.8-.8v-4z" fill="none" stroke="#1d3f8a" stroke-width=".37"/>
<path d="M143.9 423l.6-.2h14.8a.79 .79 0 0 1 .8 .8v3.9a.79 .79 0 0 1-.8 .8h-14.8a.79 .79 0 0 1-.8-.8v-3.9z" fill="#fff"/>
<path d="M143.9 423l.6-.2h14.8a.79 .79 0 0 1 .8 .8v3.9a.79 .79 0 0 1-.8 .8h-14.8a.79 .79 0 0 1-.8-.8v-3.9z" fill="none" stroke="#1d3f8a" stroke-width=".37"/>
<path d="M189.4 423l.6-.2h14.8a.79 .79 0 0 1 .8 .8v3.9a.79 .79 0 0 1-.8 .8h-14.8a.79 .79 0 0 1-.8-.8v-3.9z" fill="#fff"/>
<path d="M189.4 423l.6-.2h14.8a.79 .79 0 0 1 .8 .8v3.9a.79 .79 0 0 1-.8 .8h-14.8a.79 .79 0 0 1-.8-.8v-3.9z" fill="none" stroke="#1d3f8a" stroke-width=".37"/>
<path d="M63.5 454.1l.5-.2h14.8a.79 .79 0 0 1 .8 .8v4a.79 .79 0 0 1-.8 .7h-14.8a.79 .79 0 0 1-.8-.7v-4z" fill="#fff"/>
<path d="M63.5 454.1l.5-.2h14.8a.79 .79 0 0 1 .8 .8v4a.79 .79 0 0 1-.8 .7h-14.8a.79 .79 0 0 1-.8-.7v-4z" fill="none" stroke="#1d3f8a" stroke-width=".37"/>
<path d="M127 455.6l.5-.2h14.8a.79 .79 0 0 1 .8 .8v3.9a.79 .79 0 0 1-.8 .8h-14.8a.79 .79 0 0 1-.8-.8v-3.9z" fill="#fff"/>
<path d="M127 455.6l.5-.2h14.8a.79 .79 0 0 1 .8 .8v3.9a.79 .79 0 0 1-.8 .8h-14.8a.79 .79 0 0 1-.8-.8v-3.9z" fill="none" stroke="#1d3f8a" stroke-width=".37"/>
<path d="M297.4 45.4h124.3" fill="none" stroke="#999" stroke-width=".29"/>
<path d="M297.4 52h34.7M297.4 58.6h34.7M410.9 52h10.8M410.9 58.6h10.8M297.4 71.8h34.7M332.1 65.2h78.8M332.1 78.4h78.8M410.9 71.8h10.8" fill="none" stroke="#eee" stroke-width=".29"/>
<path d="M297.4 65.2h34.7M297.4 78.4h34.7M410.9 65.2h10.8M410.9 78.4h10.8M297.4 85.1h124.3" fill="none" stroke="#cfcfcf" stroke-width=".29"/>
<path d="M297.7 16.1h9v5.3h-9z" fill="#e9edf5"/>
<path d="M297.7 16.1h9v5.3h-9z" fill="none" stroke="#1d3f8a" stroke-width=".42"/>
<path d="M298.4 16.9l.5-.2 6.8 .1 .4 .5-.1 3.1-.6 .4h-6.8l-.4-.6v-2.8z" fill="none" stroke="#c46a3d" stroke-width=".37"/>
<g fill="#111">
<circle cx="298.8" cy="17.4" r=".5"/>
<circle cx="298.8" cy="20.2" r=".5"/>
<circle cx="305.5" cy="17.4" r=".5"/>
<circle cx="305.5" cy="20.2" r=".5"/>
<circle cx="302.2" cy="17.4" r=".5"/>
<circle cx="302.2" cy="20.2" r=".5"/>
</g>
<path d="M302.1 16.7l-.6 .6v3l.6 .5" fill="none" stroke="#8a3f12" stroke-width=".4"/>
<path d="M300.6 23h3.1v3.2h-3.1z" fill="#2b2b2b"/>
<path d="M297.4 27.8h9.5v3.2h-9.5z" fill="#c46a3d"/>
<path d="M297.4 33.9h9.5v.8h-9.5z" fill="#c4c4c4"/>
<text font-size="5.6" fill="#111" x="5.8" y="10.3">PLANTA BAJA — columnas con armado y castillos (R2.9)</text>
<g font-size="3.3" fill="#1d3f8a">
<text x="68.2" y="38.1">C2 · 80</text>
<text x="231.6" y="37.7">C5 · 25</text>
<text x="251.3" y="37.7">C5 · 25</text>
<text x="179.8" y="99.1">C1 · 85</text>
<text x="253.4" y="99.1">C2 · 80</text>
<text x="62.9" y="118.1">C2 · 80</text>
<text x="189.9" y="183.8">C3 · 70</text>
<text x="252.3" y="183.8">C3 · 70</text>
<text x="189.9" y="226.1">C3 · 70</text>
<text x="252.3" y="226.1">C3 · 70</text>
<text x="252.3" y="342.5">C3 · 70</text>
<text x="85.1" y="406">C3 · 70</text>
<text x="128.5" y="406">C2 · 80</text>
<text x="204.7" y="405.6">C4 · 50</text>
<text x="246" y="405.6">C4 · 50</text>
<text x="145.4" y="426.7">C2 · 80</text>
<text x="190.9" y="426.7">C3 · 70</text>
<text x="65" y="457.9">C5 · 25</text>
<text x="128.5" y="459.3">C3 · 70</text>
</g>
<g font-size="3.2" fill="#111">
<text x="309" y="19.8">Columna de concreto (C): varillas #4 en pares, estribo y grapas en C</text>
<text x="309" y="25.7">Castillo (K1)</text>
<text x="309" y="30.4">Muro de tabique de 15 cm</text>
<text x="309" y="35.2">Dintel / antepecho sobre vano</text>
<text x="309.3" y="49.7">15 × 85</text>
<text x="418.1" y="49.7">1</text>
<text x="309.3" y="56.4">15 × 80</text>
<text x="333.7" y="56.4">8 #4</text>
<text x="353.3" y="56.4">#4 @ 20 + 2 grapas en C #4 @ 20</text>
<text x="418.1" y="56.4">5</text>
<text x="309.3" y="63">15 × 70</text>
<text x="418.1" y="63">8</text>
<text x="309.3" y="69.6">15 × 50</text>
<text x="353.3" y="71.2">#4 @ 20; @ 10 en 50 cm</text>
<text x="418.1" y="69.6">2</text>
<text x="309.3" y="76.2">15 × 25</text>
<text x="333.7" y="73">4 #4</text>
<text x="353.3" y="74.9">de cada extremo</text>
<text x="418.1" y="76.2">3</text>
<text x="309.3" y="82.8">15 × 15</text>
<text x="333.7" y="82.8">4 #3</text>
<text x="353.3" y="82.8">#2 @ 15 (7.5 en extremos)</text>
<text x="416.1" y="82.8">28</text>
</g>
<g font-size="3.2" fill="#33415e">
<text x="80.8" y="26.1">A</text>
<text x="142.7" y="26.1">B</text>
<text x="153.4" y="26.1">C</text>
<text x="174.4" y="26.1">D</text>
<text x="185.2" y="26.1">E</text>
<text x="195.7" y="26.1">F</text>
<text x="206.1" y="26.1">G</text>
<text x="234.1" y="26.1">H</text>
<text x="268.8" y="26.1">J</text>
<text x="16.3" y="46.8">15</text>
<text x="16.3" y="108.7">14</text>
<text x="16.3" y="151">13</text>
<text x="16.3" y="193.4">12</text>
<text x="16.3" y="235.7">11</text>
<text x="16.3" y="269.6">10</text>
<text x="17.4" y="308.2">9</text>
<text x="17.4" y="352">8</text>
<text x="17.4" y="396">7</text>
<text x="17.4" y="415.6">6</text>
<text x="17.4" y="436.8">5</text>
<text x="17.4" y="449.5">4</text>
<text x="17.4" y="500.8">3</text>
<text x="17.4" y="522">2</text>
<text x="17.4" y="562.6">1</text>
<text x="80.8" y="580.6">A</text>
<text x="142.7" y="580.6">B</text>
<text x="153.4" y="580.6">C</text>
<text x="174.4" y="580.6">D</text>
<text x="185.2" y="580.6">E</text>
<text x="195.7" y="580.6">F</text>
<text x="206.1" y="580.6">G</text>
<text x="234.1" y="580.6">H</text>
<text x="268.8" y="580.6">J</text>
</g>
<g font-size="3.2" fill="#1d3f8a">
<text x="299" y="49.7">C1</text>
<text x="299" y="56.4">C2</text>
<text x="299" y="63">C3</text>
<text x="299" y="69.6">C4</text>
<text x="299" y="76.2">C5</text>
</g>
<text font-size="3.2" fill="#333" x="299" y="82.8">K1</text>
<g font-size="2.9" fill="#2b2b2b">
<text x="35" y="46.6">K1</text>
<text x="35" y="61.5">K1</text>
<text x="35" y="82.6">K1</text>
<text x="224.9" y="100.4">K1</text>
<text x="35" y="108.6">K1</text>
<text x="68.8" y="150.9">K1</text>
<text x="278.2" y="150.9">K1</text>
<text x="173" y="156.1">K1</text>
<text x="173" y="178.4">K1</text>
<text x="225.7" y="185.1">K1</text>
<text x="68.8" y="193.2">K1</text>
<text x="173" y="215.4">K1</text>
<text x="68.8" y="227.1">K1</text>
<text x="225.7" y="227.4">K1</text>
<text x="278.2" y="260.9">K1</text>
<text x="68.8" y="265.7">K1</text>
<text x="68.8" y="308.8">K1</text>
<text x="278.2" y="306.4">K1</text>
<text x="68.8" y="351.9">K1</text>
<text x="278.2" y="383.7">K1</text>
<text x="68.8" y="395.9">K1</text>
<text x="102.6" y="458.2">K1</text>
<text x="278.2" y="464.4">K1</text>
<text x="68.8" y="500.7">K1</text>
<text x="278.2" y="513.5">K1</text>
<text x="68.8" y="521.9">K1</text>
<text x="68.8" y="562.5">K1</text>
<text x="278.2" y="562.5">K1</text>
</g>
<g font-size="2.9" fill="#555">
<text x="299" y="43.4">Tipo</text>
<text x="309.3" y="43.4">Sección (cm)</text>
<text x="333.7" y="43.4">Verticales</text>
<text x="353.3" y="43.4">Estribos (toda la altura)</text>
<text x="412.6" y="43.4">Pzas</text>
<text x="297.4" y="90">El número junto a cada C es su largo en cm. Las columnas van con el largo a escala</text>
<text x="297.4" y="93.4">y el ancho ampliado para que se vea el armado. Concreto f'c = 250 kg/cm² en</text>
<text x="297.4" y="96.8">columnas y 200 kg/cm² en castillos; acero f_y = 4 200 kg/cm².</text>
</g>
</svg>
